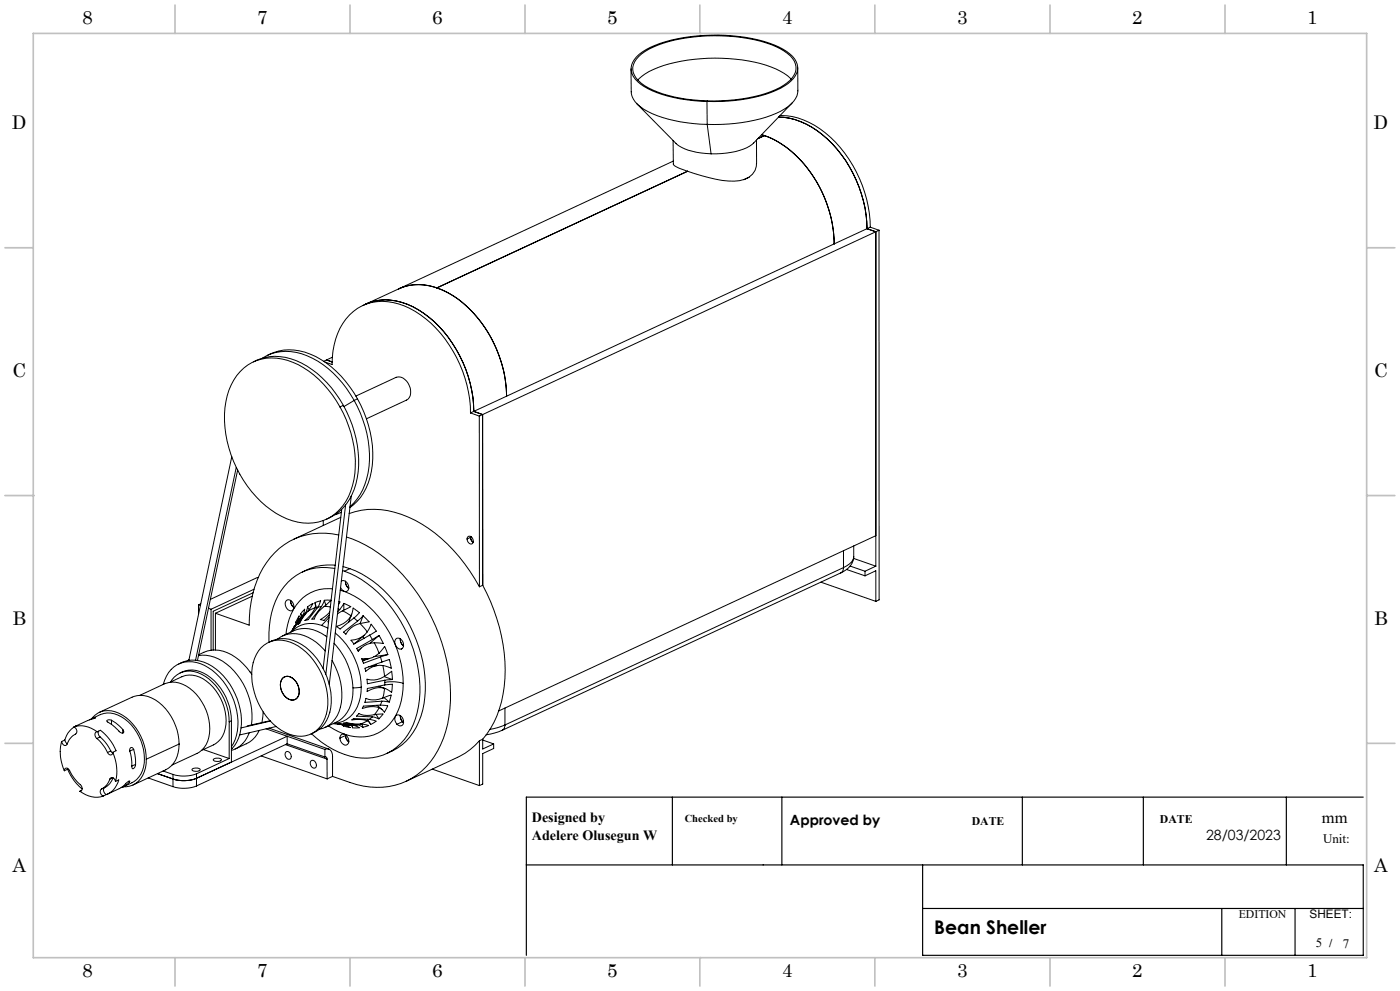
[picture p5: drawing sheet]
<svg xmlns="http://www.w3.org/2000/svg" width="420mm" height="297mm" viewBox="0 0 420 297" stroke-linecap="round" stroke-linejoin="round" font-family="sans-serif">
<path d="M201.7 238.9v20.3M234.6 238.9v20.3M306.7 238.9v20.3M343 238.9v20.3M385.9 238.9v20.3M409 238.9h-251.1v47.4M157.9 259.2h251.1v27.1h-132.2v-27.1M276.8 272.3h132.2M366.5 272.3v14M388.5 272.3v14" fill="none" stroke="#000" stroke-width=".35"/>
<g fill="none" stroke="#c0c0c0" stroke-width=".5">
<path d="M10 10h400v277h-400zM52.5 1.5v8.5M105 1.5v8.5M157.5 1.5v8.5M210 10h.1M210 1.5v8.5M262.5 1.5v8.5M315 1.5v8.5M367.5 1.5v8.5M1.5 74.3h8.5M410 74.3h8.5M1.5 148.5h8.5"/>
<path d="M10 148.5h.1M410 148.5h.1M410 148.5h8.5M1.5 222.8h8.5M410 222.8h8.5M52.5 287v8.5M105 287v8.5M157.5 287v8.5M210 287h.1M210 287v8.5M262.5 287v8.5M315 287v8.5"/>
<path d="M367.5 287v8.5"/>
</g>
<g fill="none" stroke="#000" stroke-width=".3">
<path d="M190.9 17.1a26.6 26.6 0 0 1 14.3-5.8 54.6 54.6 0 0 1 27.1 2.2 10.5 10.5 0 0 1 6.9 5.9 5.3 5.3 0 0 1-2.8 5.6 35.1 35.1 0 0 1-18 5.3 49.3 49.3 0 0 1-24.1-3.7 8.6 8.6 0 0 1-4.9-5.4 4.8 4.8 0 0 1 1.5-4.1zM191.6 16.9a27.3 27.3 0 0 1 14.6-5.6 51.7 51.7 0 0 1 26.6 2.7l1.3 .6a7.9 7.9 0 0 1 4.7 5.4 6.2 6.2 0 0 1-3.7 5.5 42.1 42.1 0 0 1-20.9 4.8 40.9 40.9 0 0 1-20.8-4.6 6.4 6.4 0 0 1-3.6-5.6 5.7 5.7 0 0 1 1.8-3.2zM189.3 20.6l.1 6.9a6.5 6.5 0 0 0 3.8 5.3 39.4 39.4 0 0 0 19 4.5M191.1 31.1l11.7 11.9a14.1 14.1 0 0 0 9 3l1.5 .1M212.1 30.4l.1 6.9M212.2 37.3l1.1 8.8M233.6 35.1a23.2 23.2 0 0 1 16.1 8 38.6 38.6 0 0 1 10.4 25.4l2.6 1M234 34.6a22.5 22.5 0 0 1 16.7 8 38.6 38.6 0 0 1 10.4 25.5M237.3 23.7a23.1 23.1 0 0 0-12.8-5.4 53.9 53.9 0 0 0-28.5 2.5 13.8 13.8 0 0 0-4.7 3.2M237.7 30.8l-11.6 12.1a17.6 17.6 0 0 1-11.3 3.2h-1.5M239.3 20.4l.1 6.8a7.8 7.8 0 0 1-5.2 6.1 47.6 47.6 0 0 1-22 4M201.9 42.1l.1 7.1"/>
<path d="M202 48.3l-82.4 38.3M202 49.1v.2a6 6 0 0 0 2.9 1.5l1.4 .5M206.3 51.3l-75.2 35M206.3 51.3v.1M224.8 53.1l-1.7 .8M226.9 42v7a5.3 5.3 0 0 1-5 5.1 37.4 37.4 0 0 1-15.6-2.8M229.3 40.6l-.8-.2a29.8 29.8 0 0 1 16.5 14.2 37.7 37.7 0 0 1 5.3 18.5M229.3 40.6a32.4 32.4 0 0 1 18.1 18.8 35.9 35.9 0 0 1 2.9 13.7M229.3 40.6h.1M229.3 40.6l-1.9 1M250.3 73.1l-98.3 45.6M261.1 68.1l-10.8 5"/>
<path d="M261.1 68.1l2.6 .9M262.7 69.5v100.2M262.7 69.5l-117.9 54.7M263.7 69v110.8l-1 .4M263.7 69l-1 .5M109.8 91.1a16.8 16.8 0 0 1 15.7 1.7 37.1 37.1 0 0 1 16.6 30.5l2.7 .9M109.8 91.1l-1 .5M119.6 86.6a16.5 16.5 0 0 1 15.8 1.7 37 37 0 0 1 16.6 30.4M119.6 86.6l-9.8 4.5M131.1 86.3a14.9 14.9 0 0 0-11.5 .3M131.1 86.3a32.4 32.4 0 0 1 18 18.7 35.9 35.9 0 0 1 2.9 13.7M72 111.4a13.6 13.6 0 0 1 15.8-2.8 31.8 31.8 0 0 1 16.8 19.2 27.3 27.3 0 0 1-.8 22.4 13.6 13.6 0 0 1-17.7 5.3 33 33 0 0 1-18-23.4 25.2 25.2 0 0 1 2-18.2z"/>
<path d="M76 108.4a16.3 16.3 0 0 1 17.6 2.4 32.5 32.5 0 0 1 9.4 10.7M78.7 107.3a14.7 14.7 0 0 1 15 0 30.4 30.4 0 0 1 12.6 12.7M80.3 106.5a15.6 15.6 0 0 1 16 1.3 31.9 31.9 0 0 1 10.9 11.7M97.5 108.5l2.1 .8a19.6 19.6 0 0 1 7.6-16.9 15.5 15.5 0 0 1 15.7 0 35.8 35.8 0 0 1 17.6 25.1l.6 4.2v2.1M98 107.9l1.6 .6M98 107.9l-.9 .4M99.7 107.1l-1.7 .8M106.8 118.7l12-5.6a3.9 3.9 0 0 1 4.4 4 2.56 2.56 0 0 1-1.2 2.8l-12.1 5.6M107.2 119.5a31.9 31.9 0 0 1 3.3 25.2 14.8 14.8 0 0 1-5.5 7.4M107.2 119.5l-.9 .5M152 118.7l-10.9 5.1M69.5 136.9l-12.8 61"/>
<path d="M103 121.5a31.9 31.9 0 0 1 3.3 25.2 14.7 14.7 0 0 1-8.4 8.9M103 121.5l-1 .5M106.3 120a32.3 32.3 0 0 1 3.7 23.5 16 16 0 0 1-5 8.3M106.3 120l-3.1 1.8M141.1 123.8l2.7 .9M143.8 124.7v51.2M144.8 124.2v51.2M144.8 124.2l-1 .5M70.9 140.1l-12.2 57.8M71.3 140.9l-12 56.9M97 156v1.5M102.2 153.6l.2-.1-1.9 .8"/>
<path d="M102.2 155l-14.1 6.6M102.5 152.6l-5.6 47.7M103.7 151.3l-5.9 50.8M104.7 153.9a24.3 24.3 0 0 1 19.8 2 47.9 47.9 0 0 1 19.3 20M105.4 148.7l-6.6 56.4M75.7 178.7l-11.1 5.1M75.9 177.7l-11.9 5.5v11.6M76.2 176.6l-12.9 6M77.4 173.1h-.2l-14.1 6.5M85.9 179.9a1.64 1.64 0 0 1 2.3 1.9 1.11 1.11 0 0 1-.8 1.3 1.11 1.11 0 0 1-1.4-.8 1.94 1.94 0 0 1-.1-2.4zM87.2 180a2.28 2.28 0 0 0 1 2.1M97.3 179.9h2l-2 1.8"/>
<path d="M97.3 179.9l-.9 1.9M97.3 179.9l.5 1.5M99.7 176.5a12.2 12.2 0 0 0-13 9.1l-.9 4.5M100.4 170.4a15.4 15.4 0 0 0-17.8 9.8 27.9 27.9 0 0 0-1.9 12.3M100.5 169.4a16.4 16.4 0 0 0-9.8 2M101.6 160.3a20.4 20.4 0 0 0-23.7 11.7 35.6 35.6 0 0 0-3.1 15.4l-10.2-3.6M102.1 176.9a26.5 26.5 0 0 1 15.7 14.5 32.5 32.5 0 0 1 3.2 13.4M102.4 174.2a1.79 1.79 0 0 1 2 .8 1.79 1.79 0 0 1-.4 2.2 1.55 1.55 0 0 1-1.8-1.1M102.8 171l.5 .2M102.9 169.8l2.1 .6M103.3 171.2a34.3 34.3 0 0 1 18 17.1 37.4 37.4 0 0 1 3.9 25.2 16.4 16.4 0 0 1-15 13.7 24.2 24.2 0 0 1-16.7-7.3M103.6 174.2a2.34 2.34 0 0 0 1 2.1"/>
<path d="M103.9 160.9a43.3 43.3 0 0 1 23.1 19.7 52.4 52.4 0 0 1 7.7 34.1 24.5 24.5 0 0 1-12.7 19.4 22 22 0 0 1-17 .4l-5.2-1.8M105 170.4a34.8 34.8 0 0 1 19 19.2 35.7 35.7 0 0 1 2.3 25 16.9 16.9 0 0 1-10.3 11.2M105 170.4l-1.7 .8M140.4 160.8a1.24 1.24 0 0 1 1.5 .7 1.24 1.24 0 0 1-.5 1.6 1.42 1.42 0 0 1-1-2.3zM141.1 161.1l-1 .4M141.1 160.8l.1 .7 .8 1M141.3 160.8v.8l.7 .9M141.5 161l-.3 .1M144.8 175.4a50.5 50.5 0 0 1 5.7 34.9 26.8 26.8 0 0 1-5.7 11.2M144.8 175.4l-1 .5M246.3 174.5l16.4 5.7M252.2 171.7l-101.5 47.2"/>
<path d="M253 170.1l-.3 1.2-.5 .4M253 170.1l-101.5 47.2M253 165.1v5M254 170.7l5.5 1.9M255 169.6l4.5 1.6M256.1 167.4l6.6 2.3M256.1 166.8a5.7 5.7 0 0 1-3.9 4.9M256.1 166.8a4.2 4.2 0 0 1-3.1 3.3M256.1 163.6v3.2M259.5 172.6l3.2-1.5v9.1M259.5 171.2v1.4M262.7 169.7l-3.2 1.5"/>
<path d="M262.7 160.5l-113.1 52.6M53.6 199a9.6 9.6 0 0 1 11.2 1.5 20.1 20.1 0 0 1 7.2 19.4 10.1 10.1 0 0 1-2.6 4.6M56.7 197.7l-.4 .3M59.5 196.5a12.6 12.6 0 0 1 11.7 5.8 20 20 0 0 1 4.2 15M59.5 181.3v2.9M59.5 181.3l.6 .2M59.6 196.2a9.5 9.5 0 0 1 11.1 .8 20.3 20.3 0 0 1 4.8 5.1M60.2 181l-.7 .3M62.5 182.3l.8 .3M63.3 182.6v12.3M64.6 183.8v11M78.3 194.2a8.6 8.6 0 0 1 11.2-.6 20.1 20.1 0 0 1 8.4 20.3 8.2 8.2 0 0 1-12.3 5.6 19.9 19.9 0 0 1-9.6-20.9 10.5 10.5 0 0 1 2.3-4.4z"/>
<path d="M80.6 192.5a9.1 9.1 0 0 1 9.9 .7 20.1 20.1 0 0 1 8.5 20.2 8.7 8.7 0 0 1-5.7 6.6M83.3 191.5a8.6 8.6 0 0 1 10.4 .2l2.3 1.8 1.5 1.6M84.8 190.6a18.5 18.5 0 0 1 5.5-2.2 10.6 10.6 0 0 1 7.7 2.4M88.3 187.9v-.3l-.1 .4M88.8 186.4l.9-1.8-.6 1.9M88.8 186.4l-.1 .9M88.8 186.4l.2 .3M90.2 184l1.2-1.4-.5 1.7M90.3 185l-3.1 4.4M90.6 184.7l-.4-.6 .1 .9M90.9 184.3l-3.1 4.3 2.5-3.6M91.8 183.6l-.9 .7"/>
<path d="M92.3 181.9l1.6-1-1.5 2.3M92.3 181.9l-.5 1.7M92.3 181.9l.5 .8M92.4 183.2l-1.8 2.2-.6 1.3-.6 .4 2.4-3.5M94.5 180.6l1.7-.5-.8 1.9M94.5 182.2l-2.1 1M94.5 182.2v-1.5l.5 1.7M95.4 182l-2.9 3.7-1 .3 1.6-1.6 1.4-2.2M96.4 181.8l-1 .2M96.5 187.4l1.9 .8M96.5 187.4a8.1 8.1 0 0 0-9 1.9M97.3 181.7l-.9 .8a7.2 7.2 0 0 0-2.1 3l-.7 .1 2.8-3.8"/>
<path d="M97.3 181.7l1.8 .2M98.6 186.1l-.2 .3h.2M98.7 185.1l-2.2 2.3M98.9 183.4l-.9 1-1.9 1.3 1.1 .2 1.6-1.6M99.6 197.9a17.9 17.9 0 0 1 1.6 16.5 7.5 7.5 0 0 1-5.4 4.1M100.2 192.8a19.9 19.9 0 0 1 5.1 18.3 8.6 8.6 0 0 1-4.4 5.4l-3.4 1.5M100.6 189.7a21.4 21.4 0 0 1 7.8 16.2M101.4 182.5l.5 .2M101.7 180.3l.3 .1-.4 .7M101.9 182.7l-.6 .6M102.8 183.1l-1.6 .9M102.8 183.1l2.5 1.5"/>
<path d="M103.2 180.8l2 1-2.4 1.3M103.2 180.8l-1.3 1.9M103.2 180.8v2.1M105.3 184.6a6.8 6.8 0 0 1-4.4 3.1l1.1 .8 4.2-3.3M105.3 184.6l.6-2.4 1.9 1.4-1.6 1.6M105.5 184.1l-.9 2.4M106.2 185.2l1.1 1M106.3 192.8l-.2 .2M107.3 186.2l-4.2 3.2 .7 .7a6.4 6.4 0 0 1 4.2-3.2M107.6 194.9l-.2 .1M108 186.9l2.2 2.5M108.4 194.1l-1 .9"/>
<path d="M108.8 190.8l.4 .5M108.9 184.5l1.8 1.9-2.7 .5M108.9 184.5l-1.6 1.7M108.9 184.5l-.9 2.4M109.3 190.4l-2.9 2.5M109.4 197.6v.3M110.2 189.4a6.1 6.1 0 0 1-4.9 2.5l.9 1.1 4.7-2.6M110.2 189.4l1.1-2.3 1.6 2.1-2 1.2M110.4 197.4l-1.7 .3M110.7 197.4l-1.9 .7M110.9 190.4l.8 1.3M111.7 191.7l-4.7 2.6 .5 .9a6 6 0 0 1 4.8-2.6"/>
<path d="M112.3 192.6l1.4 3.2M112.8 199.1l.1 .4M113.2 199.5l-2.6 .3M113.7 190.5l1.3 2.4-2.7-.3M113.7 190.5l-2 1.2M113.7 190.5l-2.8 2.3M113.7 195.8a6 6 0 0 1-5.2 1.6l.5 1.4 5.1-1.9M113.7 195.8l1.7-2.1 .9 2.5M114.1 196.9l.5 1.5M114.6 198.4l-5.1 1.9 .2 .9a6.3 6.3 0 0 1 5.2-1.7M114.6 198.4l2.2-.7 .6 2.6-2.5-.8M114.9 199.5l.5 3.2"/>
<path d="M116.3 196.2l-2.2 .7M116.3 196.2l-4.2 .6M118.9 191.3a1.8 1.8 0 0 1 2 1 1.8 1.8 0 0 1-.5 2.2 1.91 1.91 0 0 1-1.7-1.1 1.91 1.91 0 0 1 .2-2.1zM120.1 191.4a2.28 2.28 0 0 0 1 2.2M120.6 194.4l-.2 .1M22.2 217.9a7.5 7.5 0 0 1 7 1.4M22.2 217.9a1.35 1.35 0 0 1 .9 1.4 1.35 1.35 0 0 1-1.2 1.2l-1.1 1.1-.4 .9a.98 .98 0 0 1-.9 .9l-.5-.2-.5-1M22.2 217.9l-1.8 1.7-1 2.2M22.5 217.7l.6-.3-.9 .5M28.4 215.1l-1.5 .6M28.4 215.1l.3-.1-5.9 2.6M28.4 215.1l.1 .1"/>
<path d="M29.2 219.3l.9-.4a15.1 15.1 0 0 1 4.7 6.1l-1 .5M29.2 219.3a1.09 1.09 0 0 0-.8 1 1.09 1.09 0 0 0 .6 1M29.6 219.1l-.1 .9 .5 .9M29.8 213.5l9.8-4.6a8.1 8.1 0 0 1 9.1 2.5 16.6 16.6 0 0 1 5 11.6M33.4 215.9l1.4 .8 2 1.9M33.4 215.9a.97 .97 0 0 0-1.4 .2l1.7 1.1 2 1.9a.77 .77 0 0 0 .7 .6 .77 .77 0 0 0 .7-.4l-.3-.7M33.4 215.9v1.2M36.8 218.6v1.1M42 208.4l7.4-3.5a7.8 7.8 0 0 1 8.6 2.2 14.9 14.9 0 0 1 4.3 15 6.6 6.6 0 0 1-3.2 3.7l-7.5 3.5M49 205.1a8.2 8.2 0 0 1 12.3-5.7 19.9 19.9 0 0 1 9.6 21l-.3 1.2-1.2 2.2M51 204.5l3.6-1.7a7.5 7.5 0 0 1 8.3 2.2 14.6 14.6 0 0 1 4.3 14.6 6.4 6.4 0 0 1-3.1 3.6l-3.6 1.7M51.2 204.4a6.6 6.6 0 0 1 9.3-2.3 16.6 16.6 0 0 1 8.3 14.2"/>
<path d="M54 201.7a7.9 7.9 0 0 1 9.3 1.5 17 17 0 0 1 6.1 12.8M68.8 216.3v11M69.4 216l-.6 .3M69.4 216v12.4M74.8 219.6a8.1 8.1 0 0 1-5.4 5.3M77.8 218.9a7.8 7.8 0 0 1-3.9 4l-3.3 1.6M79 213.4l-.4 3.2M79.8 218.4l6.3 2.3M80.7 218.2l17.9 6.3M81 216l-6.8 1.6M81.1 216.1l-8.8 2.1M82.8 217.7l-10.9 2.6"/>
<path d="M84.7 203.4a2.4 2.4 0 0 1 3.8 .6 4.2 4.2 0 0 1 .5 5.3 2.66 2.66 0 0 1-3.9-1.1l-.4-.7a4.1 4.1 0 0 1 0-4.1zM84.9 203.2a2.95 2.95 0 0 1 4.3 1.8 3.2 3.2 0 0 1-1 4.8 4.2 4.2 0 0 1-4.1-4.9l.4-1.3zM100 216.9l5.3 .5M101.6 217.1l.3 .1-.1-.1M102.5 217.2l.6 .4M103.1 217.2v.4M103.2 217.3l1.9 .7-2-.4M105.6 217.3l.1 .5M106.1 217.4l-4.9-.4 4.1 .4M106.1 217.4l1.7 .7-.8 .1a1.33 1.33 0 0 1-1.7-.8M107.2 217.2l-1.1 .2M107.2 217.2l1.7 .7"/>
<path d="M108.1 217l-2.2-.1-1.9-.4-1 .2 4.2 .5M108.1 217l2.5 .4-1.7 .5M108.4 205.9a10.6 10.6 0 0 1-5.6 10.3l-2.6 .6M108.4 205.9l-2.5 .3M108.6 217l.3 .9M110.2 216l-2.1 1M110.2 215.5l.8 1.2M110.8 215.6l-4.7-.2-.5 .4 2.3-.2 2.3 .4M110.8 215.6l2 .5-1.6 1-1-1.1M111.7 214.8l-.9 .8M111.7 214.8l2 .6M112.3 214.2a8.3 8.3 0 0 1-4.7-.2l-.6 .6 4.7 .2"/>
<path d="M112.3 214.2l2.6-.2-1.2 1.4M112.8 214.1l.9 1.3M113.1 211.4l1.5 1.3M113.6 205.7l1.9 .6M113.7 212.1l-1.4 2.1M114.1 211.3l-5.1 .3-.3 .7a7.9 7.9 0 0 1 5-.2M114.1 211.3l2.2 .3-1 1.8-1.6-1.3M114.5 210.1l-.4 1.2M114.5 210.1l2.3 .3M114.9 209.2a6.5 6.5 0 0 1-5.1 .1l-.3 1.2 5-.4M114.9 209.2l2.4-.9-.5 2.1M115.2 209.1l1.6 1.3"/>
<path d="M115.3 202.8l2.4 .9M115.4 202.7a6.2 6.2 0 0 1-5.3 .8l.1 1.4 5.2-1M115.4 206.3l-.5 2.9M115.4 202.7l2.1-1.5 .2 2.5M115.4 203.9v.6M115.4 204.5v.8M115.4 205.3l-5.2 1-.1 .9a6.8 6.8 0 0 1 5.3-.9M115.4 205.3l2.3-.2-.2 2.4-2.1-1.2M115.4 204.5a10.9 10.9 0 0 1 5.6 .3M117.7 203.7l-2.3 .2M118.7 214.6a1.66 1.66 0 0 1 1.8 .2 1.66 1.66 0 0 1 .6 1.7 1.15 1.15 0 0 1-1.1 1.1 1.15 1.15 0 0 1-1.2-1 1.85 1.85 0 0 1-.1-2zM120.1 214.5v.3a2.39 2.39 0 0 0 1 1.8 2.4 2.4 0 0 1-1-2.1z"/>
<path d="M120.8 216.3l-1.7 .8M121 204.8a16.5 16.5 0 0 1-6.3 14.2 13.5 13.5 0 0 1-14.4-.4l-1.8-1M121.1 216.1l-.3 .2M150.7 218.9l-2.3 .8-2.6 .5M151.5 217.3l-2.2 .8-2.3 .5M151.5 217.3l-.3 1.1-.5 .5M151.5 212.2v5.1M18.5 222.2a12.8 12.8 0 0 0 .8 8.8M19.3 231a.79 .79 0 0 1 .8-.8 .79 .79 0 0 1 .8 .8 17.6 17.6 0 0 0 3.6 4.7l.2 .7a.67 .67 0 0 1-.7 .7M19.4 221.8l.8 1.1M19.4 221.8l-.9 .4M20.3 230.5a14.3 14.3 0 0 0 4.4 5.9"/>
<path d="M20.3 230.5l-1 .5M20.3 230.3v.2M24 237.1a7.5 7.5 0 0 0 6.9 1.5M24.5 236.9l-.5 .2M29 221.3a12 12 0 0 1 3.2 4.2M30 220.9a12 12 0 0 1 3.2 4.2M30 220.9l-1 .4M30.4 236.5a1.29 1.29 0 0 0 .5 2.1M31.4 236a1.29 1.29 0 0 0 .5 2.1M31.4 236l-1 .5M31.9 238.1l-1 .5M33 233.5a.93 .93 0 0 1 1.1-.3 .93 .93 0 0 1 .5 1"/>
<path d="M33 233.5a5 5 0 0 1-2.6 3M33.2 225.1l.6 .6M33.2 225.1l-1 .4M33.8 225.5a13.3 13.3 0 0 1 .8 8.7M33.8 225.5a.79 .79 0 0 1-.7 .8 .79 .79 0 0 1-.9-.8M33.8 233.1l-.8 .4M33.9 233.1a4.9 4.9 0 0 1-2.5 2.9M34.6 234.2l1-.5a6.2 6.2 0 0 1-3.7 4.4M38.6 234.1l.2 .2M38.8 234.3a5.2 5.2 0 0 1-2.5 1.7M38.8 234.3l.1-.1a1.08 1.08 0 0 0-1.2 .7l-1.6 1.3-3.8 1.8M40.1 224.6l.5 2.3 .1 2.2"/>
<path d="M40.1 224.6a.67 .67 0 0 0-.9-.5 .67 .67 0 0 0-.3 1l.5 1.8 .3 3.4 .2 .1 .5-.5 .3-.8M40.1 224.6l-1.2 .4M40.7 229.1l-1.2 .4M43.9 227.5a15.9 15.9 0 0 0-8.2-13.8 6.4 6.4 0 0 0-8.3 1.7 8.1 8.1 0 0 1 8-1.1 14.6 14.6 0 0 1 7.4 16.6 7.9 7.9 0 0 1-5.9 4.9M43.9 227.5a7.7 7.7 0 0 1-5 8.1l-1.9 .2M44.5 233.1l7.4 2.7M48.9 231.1l3 1M51.9 232.1v3.7M53.7 223a7.9 7.9 0 0 1-4 7.7l-9.8 4.6M53.7 223l-9.8 4.5M57.6 230.5l.7-.3h.9l.9 .4a1.83 1.83 0 0 1-2.5 .1zM58.9 231.9a10.9 10.9 0 0 1-7 .2"/>
<path d="M58.9 235.5a10.6 10.6 0 0 1-7 .3M58.9 231.9v3.6M61 224.6l7.8 2.7M64 227.5l.6-.2 1-.1 .9 .5a1.83 1.83 0 0 1-2.5 0zM68.8 227.3l-9.9 4.6M78.4 226.6l19.7 6.8M85.7 223.2l12.4 4.3M85.8 225.4a1.24 1.24 0 0 1 1.4 .6 1.24 1.24 0 0 1-.4 1.6 1.42 1.42 0 0 1-1-2.2zM86.1 220.7l-27.2 12.6a10.6 10.6 0 0 1-7 .2l-4.7-1.7M86.1 220.7v2.2M86.1 222.9l-27.2 12.6M86.1 220.7l11.4 3.9"/>
<path d="M86.1 222.9l11.4 4M93.3 228a1.24 1.24 0 0 1 1.5 .7 1.24 1.24 0 0 1-.4 1.5 1.42 1.42 0 0 1-1.1-2.2zM97.5 224.6a1.73 1.73 0 0 1 1.8 .3 1.73 1.73 0 0 1 .5 1.8v6M97.5 226.9a.5 .5 0 0 1 .5 .1 .5 .5 0 0 1 .1 .5M97.5 224.6v2.3M98.1 227.5v5.9M99.8 232.7l-1.7 .7M102.3 220.3a1.42 1.42 0 0 1 2.2 1 1.26 1.26 0 0 1-.5 1.9 1.26 1.26 0 0 1-1.7-.9 1.85 1.85 0 0 1 0-2zM103.6 220.2v.2a2.41 2.41 0 0 0 1 1.9 2.42 2.42 0 0 1-1-2.1zM103.6 220.4l-1.6 .8M103.8 220.3l-.2 .1M129.7 230.5l14.1 4.9"/>
<path d="M143.8 222a20.1 20.1 0 0 1-6.6 5l-15.4 7.2M143.8 222v13.4M144.8 221.5v3l3.3-1.5M144.8 221.5l-1 .5M144.8 221.8l3.3 1.2M148.1 223v1.3l-3.3 1.5v9.2l-1 .4"/>
</g>
<g font-size="5.6">
<text x="24.7" y="7.3">8</text>
<text x="77.2" y="7.3">7</text>
<text x="129.7" y="7.3">6</text>
<text x="182.2" y="7.3">5</text>
<text x="234.7" y="7.3">4</text>
<text x="287.2" y="7.3">3</text>
<text x="339.7" y="7.3">2</text>
<text x="392.2" y="7.3">1</text>
<text x="3.6" y="38.7">D</text>
<text x="412.1" y="38.7">D</text>
<text x="3.7" y="112.9">C</text>
<text x="412.2" y="112.9">C</text>
<text x="3.7" y="187.2">B</text>
<text x="412.2" y="187.2">B</text>
<text x="3.7" y="261.4">A</text>
<text x="412.2" y="261.4">A</text>
<text x="280.3" y="279.8">Bean Sheller</text>
<text x="24.7" y="292.8">8</text>
<text x="77.2" y="292.8">7</text>
<text x="129.7" y="292.8">6</text>
<text x="182.2" y="292.8">5</text>
<text x="234.7" y="292.8">4</text>
<text x="287.2" y="292.8">3</text>
<text x="339.7" y="292.8">2</text>
<text x="392.2" y="292.8">1</text>
</g>
<text font-size="4.9" x="396.6" y="246.6">mm</text>
<g font-size="4.2">
<text x="159.6" y="246.4">Designed by</text>
<text x="159.6" y="251.6">Adelere Olusegun W</text>
<text x="237" y="247.2">Approved by</text>
<text x="361.8" y="251.7">28/03/2023</text>
</g>
<g font-size="3.9">
<text x="397" y="252.7">Unit:</text>
<text x="394.8" y="284">5 /</text>
<text x="402.9" y="284.1">7</text>
</g>
<g font-size="3.5">
<text x="291.5" y="247.1">DATE</text>
<text x="348" y="246.7">DATE</text>
<text x="371.6" y="275.1">EDITION</text>
<text x="392.9" y="275.3">SHEET:</text>
</g>
<text font-size="3.2" x="205.4" y="246.4">Checked by</text>
</svg>
